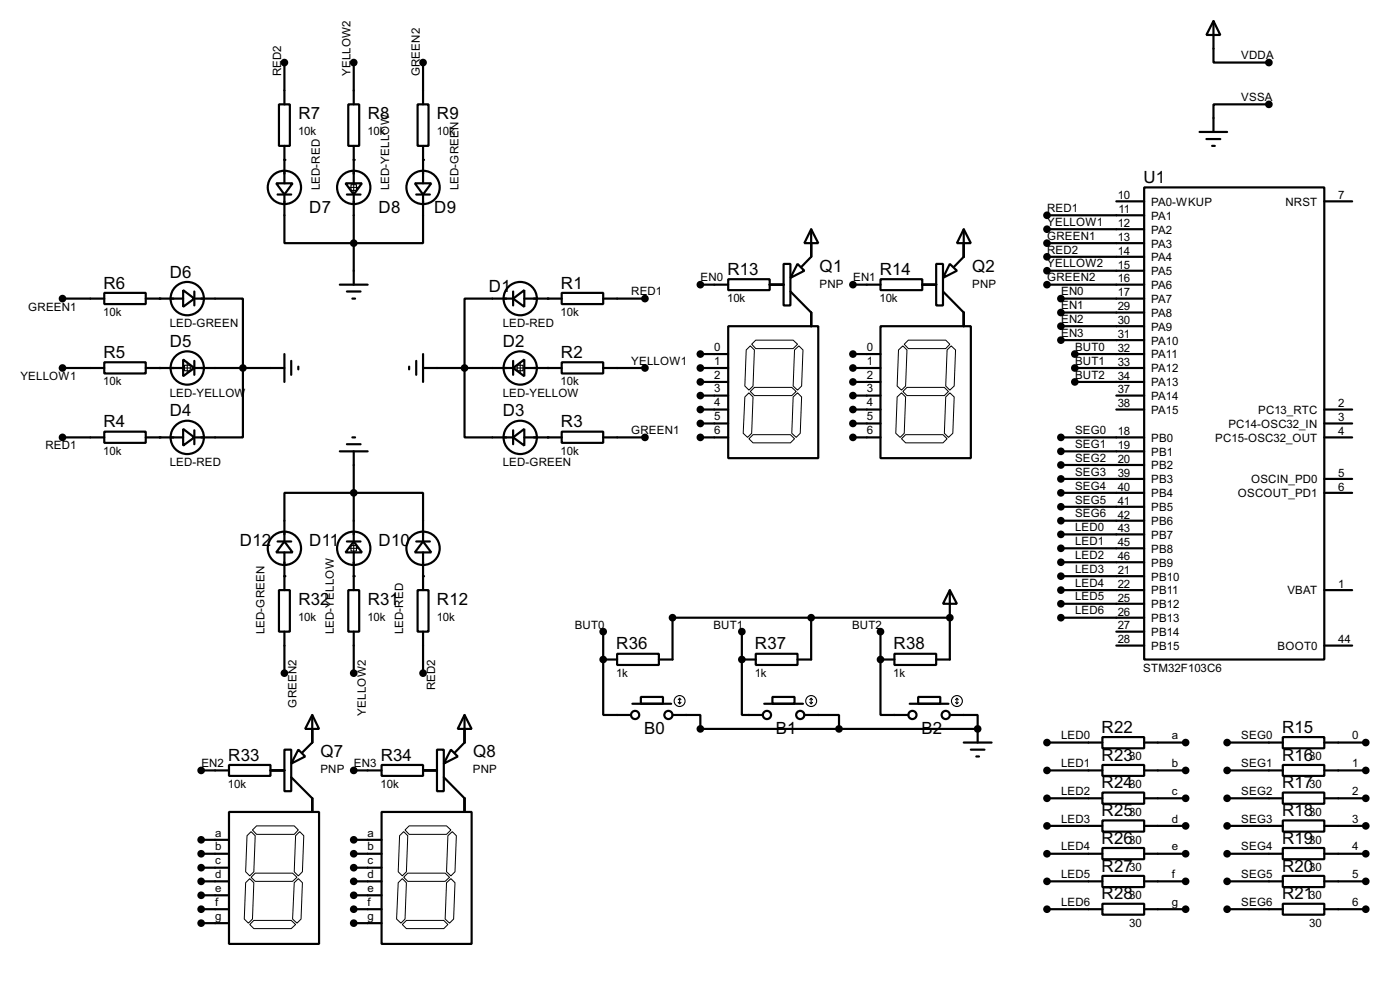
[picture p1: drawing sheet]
<svg xmlns="http://www.w3.org/2000/svg" width="256mm" height="180mm" viewBox="0 0 256 180" stroke-linecap="round" stroke-linejoin="round" font-family="sans-serif">
<g fill="none" stroke="#000" stroke-width=".4">
<path d="M51.1 19.1h2v7.6h-2zM52.1 11.5v7.6M63.8 19.1h2v7.6h-2zM64.8 11.5v7.6M76.5 19.1h2v7.6h-2zM77.5 11.5v7.6M222.3 3.9l1.3 2.5h-2.6zM222.3 3.9v7.6h10.2M232.5 19.1h-10.2v5.1M50.6 33.6h3l-1.5 2zM50.9 35.6h2.5M52.1 35.6v8.9h25.4v-8.9"/>
<path d="M52.1 26.7v6.9M63.3 33.6h3l-1.5 2zM63.6 35.6h2.5M64.8 26.7v6.9M64.8 35.6v16.5M76 33.6h3l-1.5 2zM76.3 35.6h2.5M77.5 26.7v6.9M191.8 39.4h17.8M204.5 36.9h5.1M209.6 34.3h33v86.4h-33zM219.8 24.2h5"/>
<path d="M221 25.5h2.6M222.1 26.7h.5M242.6 36.9h5.1M11.5 54.7h7.6M19.1 53.6h7.6v2.1h-7.6zM26.7 54.7h6.9M33.6 53.1l2 1.6-2 1.5zM35.6 54.7h8.9v25.4h-8.9M35.6 53.4v2.5M62.3 52.1h5.1M63.6 53.4h2.5M64.6 54.7h.5"/>
<path d="M94 54.7l2.1-1.6v3.1zM94 54.7h-8.9v25.4h8.9M94 53.4v2.5M96.1 54.7h6.8M102.9 53.6h7.6v2.1h-7.6zM110.5 54.7h7.7M128.3 52.1h5.1M133.4 51.1h7.6v2h-7.6zM133.4 59.7h16.5v24.2h-16.5zM141 52.1h2.6M143.6 48.3h1.2v7.6h-1.2zM144.8 53.4l3.8 3.8v2.5"/>
<path d="M146.1 48.3l1.3 1.3-2.6 1.3zM148.6 42l1.3 2.5h-2.5zM148.6 42v5l-1.7 1.8M156.3 52.1h5M161.3 51.1h7.7v2h-7.7zM161.3 59.7h16.6v24.2h-16.6zM169 52.1h2.5M171.5 48.3h1.3v7.6h-1.3zM172.8 53.4l3.8 3.8v2.5M174 48.3l1.3 1.3-2.5 1.3zM176.6 42l1.3 2.5h-2.6zM176.6 42v5l-1.8 1.8"/>
<path d="M191.8 42h17.8M191.8 44.5h17.8M191.8 47h17.8M191.8 49.6h17.8M191.8 52.1h17.8M194.4 54.7h15.2M194.4 57.2h15.2M194.4 59.7h15.2M11.5 67.4h7.6M19.1 79h7.6v2.1h-7.6zM19.1 66.3h7.6v2.1h-7.6zM26.7 67.4h6.9"/>
<path d="M33.6 78.5l2 1.6-2 1.5zM33.6 65.8l2 1.6-2 1.5zM35.6 67.4h16.5M35.6 66.1v2.5M35.6 78.8v2.5M52.1 64.8v5.1M53.4 66.1v2.5M54.7 67.1v.5M75 67.1v.5M76.3 66.1v2.5M77.5 67.4h16.5M77.5 64.8v5.1"/>
<path d="M94 67.4l2.1-1.6v3.1zM94 66.1v2.5M94 78.8v2.5M96.1 67.4h6.8M102.9 66.3h7.6v2.1h-7.6zM102.9 79h7.6v2.1h-7.6zM110.5 67.4h7.7M128.3 67.4h5.1M128.3 64.8h5.1M128.3 69.9h5.1M128.3 72.4h5.1M128.3 75h5.1"/>
<path d="M128.3 77.5h5.1M156.3 67.4h5M156.3 64.8h5M156.3 69.9h5M156.3 72.4h5M156.3 75h5M156.3 77.5h5M194.4 62.3h15.2M196.9 67.4h12.7M196.9 64.8h12.7M196.9 69.9h12.7M204.5 72.4h5.1"/>
<path d="M204.5 75h5.1M242.6 75h5.1M242.6 77.5h5.1M11.5 80.1h7.6M26.7 80.1h6.9M50.9 99.1h2.5M52.1 99.1l1.5 2h-3zM52.1 99.1v-8.9h25.4v8.9M62.3 82.6h5.1M63.6 99.1h2.5M63.6 81.3h2.5M64.6 80.1h.5"/>
<path d="M64.8 99.1l1.5 2h-3zM64.8 82.6v16.5M76.3 99.1h2.5M77.5 99.1l1.5 2h-3zM94 80.1l2.1-1.6v3.1zM96.1 80.1h6.8M110.5 80.1h7.7M128.3 80.1h5.1M156.3 80.1h5M194.4 80.1h15.2M194.4 82.6h15.2M194.4 85.1h15.2"/>
<path d="M194.4 87.7h15.2M194.4 90.2h15.2M194.4 92.8h15.2M194.4 95.3h15.2M194.4 97.8h15.2M242.6 80.1h5.1M242.6 87.7h5.1M242.6 90.2h5.1M51.1 108h2v7.6h-2zM52.1 101.1v6.9M52.1 115.6v7.6M63.8 108h2v7.6h-2z"/>
<path d="M64.8 101.1v6.9M64.8 115.6v7.6M76.5 108h2v7.6h-2zM77.5 101.1v6.9M77.5 115.6v7.6M110.5 115.6v5.1M113.1 119.7h7.6v2h-7.6zM135.9 115.6v5.1M138.5 119.7h7.6v2h-7.6zM148.6 113.1v7.6h-2.5M161.3 115.6v5.1M163.9 119.7h7.6v2h-7.6z"/>
<path d="M174 108l1.3 2.5h-2.5zM174 113.1h-50.8v7.6h-2.5M174 108v12.7h-2.5M194.4 100.4h15.2M194.4 102.9h15.2M194.4 105.5h15.2M194.4 108h15.2M194.4 110.5h15.2M194.4 113.1h15.2M204.5 118.2h5.1M204.5 115.6h5.1M242.6 108h5.1"/>
<path d="M242.6 118.2h5.1M52.1 137.2h1.3v7.6h-1.3zM54.7 137.2l1.2 1.3-2.5 1.3zM57.2 130.9l1.3 2.5h-2.6zM57.2 130.9v5l-1.8 1.8M80.1 137.2h1.2v7.6h-1.2zM82.6 137.2l1.3 1.3-2.6 1.3zM85.1 130.9l1.3 2.5h-2.5zM85.1 130.9v5l-1.7 1.8M110.5 120.7v10.2h5.1M110.5 120.7h2.6M115.9 128.8h7.1"/>
<path d="M117.4 127.6h4.1v1.2h-4.1zM123.2 130.9h5.1v2.5h50.8M135.9 120.7v10.2h3.9M135.9 120.7h2.6M140 128.8h7.1M141.5 127.6h4.1v1.2h-4.1zM147.4 130.9h6.3v2.5M161.3 120.7v10.2h5.1M161.3 120.7h2.6M166.7 128.8h7.1M168.2 127.6h4.1v1.2h-4.1zM174 130.9h5.1v2.5"/>
<path d="M176.6 135.9h5.1M177.9 137.2h2.5M178.9 138.5h.5M179.1 133.4v2.5M191.8 135.9h10.2M202 134.9h7.6v2.1h-7.6zM209.6 135.9h7.6M224.8 135.9h10.2M235 134.9h7.6v2.1h-7.6zM242.6 135.9h7.6M36.9 141h5.1M36.9 156.3h5.1"/>
<path d="M36.9 153.7h5.1M36.9 158.8h5.1M42 140h7.6v2h-7.6zM42 148.6h16.5v24.2h-16.5zM49.6 141h2.5M53.4 142.3l3.8 3.8v2.5M64.8 141h5.1M64.8 156.3h5.1M64.8 153.7h5.1M64.8 158.8h5.1M69.9 140h7.6v2h-7.6zM69.9 148.6h16.5v24.2h-16.5z"/>
<path d="M77.5 141h2.6M81.3 142.3l3.8 3.8v2.5M191.8 141h10.2M191.8 146.1h10.2M191.8 151.2h10.2M191.8 156.3h10.2M202 140h7.6v2h-7.6zM202 145.1h7.6v2h-7.6zM202 150.2h7.6v2h-7.6zM202 155.2h7.6v2.1h-7.6zM209.6 141h7.6M209.6 146.1h7.6"/>
<path d="M209.6 151.2h7.6M209.6 156.3h7.6M224.8 141h10.2M224.8 146.1h10.2M224.8 151.2h10.2M224.8 156.3h10.2M235 140h7.6v2h-7.6zM235 145.1h7.6v2h-7.6zM235 150.2h7.6v2h-7.6zM235 155.2h7.6v2.1h-7.6zM242.6 141h7.6M242.6 146.1h7.6"/>
<path d="M242.6 151.2h7.6M242.6 156.3h7.6M36.9 161.3h5.1M36.9 166.4h5.1M36.9 163.9h5.1M36.9 169h5.1M64.8 161.3h5.1M64.8 166.4h5.1M64.8 163.9h5.1M64.8 169h5.1M191.8 161.3h10.2M191.8 166.4h10.2"/>
<path d="M202 160.3h7.6v2.1h-7.6zM202 165.4h7.6v2h-7.6zM209.6 161.3h7.6M209.6 166.4h7.6M224.8 161.3h10.2M224.8 166.4h10.2M235 160.3h7.6v2.1h-7.6zM235 165.4h7.6v2h-7.6zM242.6 161.3h7.6M242.6 166.4h7.6"/>
<circle cx="52.1" cy="34.3" r="3.1"/>
<circle cx="64.8" cy="34.3" r="3.1"/>
<circle cx="77.5" cy="34.3" r="3.1"/>
<circle cx="34.3" cy="54.7" r="3.1"/>
<circle cx="95.3" cy="54.7" r="3.1"/>
<circle cx="34.3" cy="67.4" r="3.1"/>
<circle cx="95.3" cy="67.4" r="3.1"/>
<circle cx="34.3" cy="80.1" r="3.1"/>
<circle cx="95.3" cy="80.1" r="3.1"/>
<circle cx="52.1" cy="100.4" r="3.1"/>
<circle cx="64.8" cy="100.4" r="3.1"/>
<circle cx="77.5" cy="100.4" r="3.1"/>
<circle cx="116.3" cy="130.9" r=".75"/>
<circle cx="122.4" cy="130.9" r=".75"/>
<circle cx="140.5" cy="130.9" r=".75"/>
<circle cx="146.6" cy="130.9" r=".75"/>
<circle cx="167.1" cy="130.9" r=".75"/>
<circle cx="173.2" cy="130.9" r=".75"/>
</g>
<g fill="#000">
<circle cx="52.1" cy="29.3" r=".2"/>
<circle cx="64.8" cy="29.3" r=".2"/>
<circle cx="77.5" cy="29.3" r=".2"/>
<circle cx="29.3" cy="54.7" r=".2"/>
<circle cx="100.4" cy="54.7" r=".2"/>
<circle cx="29.3" cy="67.4" r=".2"/>
<circle cx="100.4" cy="67.4" r=".2"/>
<circle cx="29.3" cy="80.1" r=".2"/>
<circle cx="100.4" cy="80.1" r=".2"/>
<circle cx="52.1" cy="105.5" r=".2"/>
<circle cx="64.8" cy="105.5" r=".2"/>
<circle cx="77.5" cy="105.5" r=".2"/>
<circle cx="174" cy="113.1" r=".2"/>
<circle cx="110.5" cy="120.7" r=".2"/>
<circle cx="135.9" cy="120.7" r=".2"/>
<circle cx="161.3" cy="120.7" r=".2"/>
<circle cx="179.1" cy="133.4" r=".2"/>
</g>
<g fill="#000" stroke="#000" stroke-width=".4">
<circle cx="52.1" cy="11.5" r=".5"/>
<circle cx="64.8" cy="11.5" r=".5"/>
<circle cx="77.5" cy="11.5" r=".5"/>
<circle cx="232.4" cy="19.1" r=".5"/>
<circle cx="232.4" cy="11.5" r=".5"/>
<circle cx="191.8" cy="39.4" r=".5"/>
<circle cx="11.4" cy="54.7" r=".5"/>
<circle cx="64.8" cy="44.5" r=".5"/>
<circle cx="118.1" cy="54.7" r=".5"/>
<circle cx="128.3" cy="52.1" r=".5"/>
<circle cx="156.2" cy="52.1" r=".5"/>
<circle cx="191.8" cy="42" r=".5"/>
<circle cx="191.8" cy="44.5" r=".5"/>
<circle cx="191.8" cy="47" r=".5"/>
<circle cx="191.8" cy="49.6" r=".5"/>
<circle cx="191.8" cy="52.1" r=".5"/>
<circle cx="194.3" cy="54.7" r=".5"/>
<circle cx="194.3" cy="59.7" r=".5"/>
<circle cx="194.3" cy="57.2" r=".5"/>
<circle cx="11.4" cy="67.4" r=".5"/>
<circle cx="44.5" cy="67.4" r=".5"/>
<circle cx="85.1" cy="67.4" r=".5"/>
<circle cx="118.1" cy="67.4" r=".5"/>
<circle cx="128.3" cy="67.4" r=".5"/>
<circle cx="128.3" cy="77.5" r=".5"/>
<circle cx="128.3" cy="69.9" r=".5"/>
<circle cx="128.3" cy="75" r=".5"/>
<circle cx="128.3" cy="64.8" r=".5"/>
<circle cx="128.3" cy="72.4" r=".5"/>
<circle cx="156.2" cy="67.4" r=".5"/>
<circle cx="156.2" cy="77.5" r=".5"/>
<circle cx="156.2" cy="69.9" r=".5"/>
<circle cx="156.2" cy="75" r=".5"/>
<circle cx="156.2" cy="72.4" r=".5"/>
<circle cx="156.2" cy="64.8" r=".5"/>
<circle cx="194.3" cy="62.3" r=".5"/>
<circle cx="196.9" cy="64.8" r=".5"/>
<circle cx="196.9" cy="69.9" r=".5"/>
<circle cx="196.9" cy="67.4" r=".5"/>
<circle cx="11.4" cy="80.1" r=".5"/>
<circle cx="64.8" cy="90.2" r=".5"/>
<circle cx="118.1" cy="80.1" r=".5"/>
<circle cx="128.3" cy="80.1" r=".5"/>
<circle cx="156.2" cy="80.1" r=".5"/>
<circle cx="194.3" cy="85.1" r=".5"/>
<circle cx="194.3" cy="90.2" r=".5"/>
<circle cx="194.3" cy="80.1" r=".5"/>
<circle cx="194.3" cy="82.6" r=".5"/>
<circle cx="194.3" cy="95.3" r=".5"/>
<circle cx="194.3" cy="97.8" r=".5"/>
<circle cx="194.3" cy="92.8" r=".5"/>
<circle cx="194.3" cy="87.7" r=".5"/>
<circle cx="110.5" cy="115.6" r=".5"/>
<circle cx="123.2" cy="113.1" r=".5"/>
<circle cx="135.9" cy="115.6" r=".5"/>
<circle cx="148.6" cy="113.1" r=".5"/>
<circle cx="161.3" cy="115.6" r=".5"/>
<circle cx="174" cy="113.1" r=".5"/>
<circle cx="194.3" cy="108" r=".5"/>
<circle cx="194.3" cy="105.5" r=".5"/>
<circle cx="194.3" cy="110.5" r=".5"/>
<circle cx="194.3" cy="102.9" r=".5"/>
<circle cx="194.3" cy="113.1" r=".5"/>
<circle cx="194.3" cy="100.4" r=".5"/>
<circle cx="52.1" cy="123.2" r=".5"/>
<circle cx="64.8" cy="123.2" r=".5"/>
<circle cx="77.5" cy="123.2" r=".5"/>
<circle cx="110.5" cy="120.7" r=".5"/>
<circle cx="128.3" cy="133.4" r=".5"/>
<circle cx="135.9" cy="120.7" r=".5"/>
<circle cx="153.7" cy="133.4" r=".5"/>
<circle cx="161.3" cy="120.7" r=".5"/>
<circle cx="179.1" cy="133.4" r=".5"/>
<circle cx="191.8" cy="135.9" r=".5"/>
<circle cx="217.2" cy="135.9" r=".5"/>
<circle cx="224.8" cy="135.9" r=".5"/>
<circle cx="250.2" cy="135.9" r=".5"/>
<circle cx="36.8" cy="153.7" r=".5"/>
<circle cx="36.8" cy="158.8" r=".5"/>
<circle cx="36.8" cy="141" r=".5"/>
<circle cx="36.8" cy="156.3" r=".5"/>
<circle cx="64.8" cy="153.7" r=".5"/>
<circle cx="64.8" cy="158.8" r=".5"/>
<circle cx="64.8" cy="141" r=".5"/>
<circle cx="64.8" cy="156.3" r=".5"/>
<circle cx="191.8" cy="146.1" r=".5"/>
<circle cx="191.8" cy="141" r=".5"/>
<circle cx="191.8" cy="151.2" r=".5"/>
<circle cx="191.8" cy="156.3" r=".5"/>
<circle cx="217.2" cy="151.2" r=".5"/>
<circle cx="217.2" cy="156.3" r=".5"/>
<circle cx="217.2" cy="141" r=".5"/>
<circle cx="217.2" cy="146.1" r=".5"/>
<circle cx="224.8" cy="156.3" r=".5"/>
<circle cx="224.8" cy="151.2" r=".5"/>
<circle cx="224.8" cy="146.1" r=".5"/>
<circle cx="224.8" cy="141" r=".5"/>
<circle cx="250.2" cy="141" r=".5"/>
<circle cx="250.2" cy="151.2" r=".5"/>
<circle cx="250.2" cy="156.3" r=".5"/>
<circle cx="250.2" cy="146.1" r=".5"/>
<circle cx="36.8" cy="161.3" r=".5"/>
<circle cx="36.8" cy="169" r=".5"/>
<circle cx="36.8" cy="163.9" r=".5"/>
<circle cx="36.8" cy="166.4" r=".5"/>
<circle cx="64.8" cy="163.9" r=".5"/>
<circle cx="64.8" cy="166.4" r=".5"/>
<circle cx="64.8" cy="161.3" r=".5"/>
<circle cx="64.8" cy="169" r=".5"/>
<circle cx="191.8" cy="161.3" r=".5"/>
<circle cx="191.8" cy="166.4" r=".5"/>
<circle cx="217.2" cy="161.3" r=".5"/>
<circle cx="217.2" cy="166.4" r=".5"/>
<circle cx="224.8" cy="161.3" r=".5"/>
<circle cx="224.8" cy="166.4" r=".5"/>
<circle cx="250.2" cy="166.4" r=".5"/>
<circle cx="250.2" cy="161.3" r=".5"/>
</g>
<g fill="none" stroke="#000" stroke-width=".2">
<path d="M63.8 34.3h2M64.3 33.8h1v1.1h-1zM64.8 33.3v2.1M33.3 67.4h2.1M33.8 66.9h1.1v1h-1.1zM34.3 66.3v2.1M94.3 67.4h2M94.8 66.9h1v1h-1zM95.3 66.3v2.1M64.3 99.9h1v1h-1zM64.8 99.4v2M63.8 100.4h2"/>
<path d="M124.3 128.6l.2 .2M124.5 127.8v1M124.5 127.8l-.2 .3M124.5 127.8l.3 .3M124.8 128.6l-.3 .2M148.4 128.6l.2 .2M148.6 127.8v1M148.6 127.8l-.2 .3M148.6 127.8l.3 .3M148.9 128.6l-.3 .2M175.1 128.6l.2 .2M175.3 127.8v1"/>
<path d="M175.3 127.8l-.2 .3M175.3 127.8l.3 .3M175.6 128.6l-.3 .2"/>
<circle cx="124.5" cy="128.3" r="1"/>
<circle cx="148.6" cy="128.3" r="1"/>
<circle cx="175.3" cy="128.3" r="1"/>
</g>
<g fill="none" stroke="#000" stroke-width=".18">
<path d="M136.5 72.7l.7-.8 .8 .8-.3 6.6-.7 .8-.8-.8zM136.7 64.1l.8-.8 .7 .8-.2 6.6-.8 .7-.7-.7zM137.5 71.7l.7-.8h6.9l.8 .8-.8 .7h-6.9zM138.5 62.3h6.8l.8 .7-.8 .8h-6.8l-.8-.8zM145.3 72.7l.8-.8 .8 .8-.3 6.6-.7 .8-.8-.8zM145.6 64.1l.8-.8 .7 .8-.2 6.6-.8 .7-.8-.7zM164.4 72.7l.8-.8 .7 .8-.2 6.6-.8 .8-.8-.8zM164.6 64.1l.8-.8 .8 .8-.3 6.6-.7 .7-.8-.7zM166.2 70.9h6.8l.8 .8-.8 .7h-6.8l-.8-.7zM166.4 62.3h6.9l.7 .7-.7 .8h-6.9l-.7-.8zM173.5 64.1l.8-.8 .8 .8-.3 6.6-.8 .7-.7-.7zM174 71.9l.8 .8-.2 6.6-.8 .8-.8-.8 .3-6.6z"/>
<path d="M137.2 80.3l.8-.7h6.8l.8 .7-.8 .8h-6.8zM165.2 80.3l.7-.7h6.9l.7 .7-.7 .8h-6.9zM45.3 153l.7-.8 .8 .8-.3 6.6-.7 .7-.8-.7zM46.3 151.9l.7-.7h6.9l.8 .7-.8 .8h-6.9zM54.2 153l.7-.8 .8 .8-.3 6.6-.7 .7-.8-.7zM73.2 153l.8-.8 .7 .8-.2 6.6-.8 .7-.7-.7zM74.2 151.9l.8-.7h6.8l.8 .7-.8 .8h-6.8zM74.7 159.8h6.9l.8 .8-.8 .7h-6.9l-.7-.7zM82.1 153l.8-.8 .7 .8-.2 6.6-.8 .7-.8-.7zM45 161.6l.8-.8 .7 .8-.2 6.6-.8 .8-.7-.8zM46 160.6l.8-.8h6.8l.8 .8-.8 .7h-6.8zM46.5 168.5h6.9l.8 .7-.8 .8h-6.9l-.7-.8z"/>
<path d="M53.9 161.6l.8-.8 .7 .8-.2 6.6-.8 .8-.8-.8zM73 161.6l.7-.8 .8 .8-.3 6.6-.7 .8-.8-.8zM73.7 169.2l.8-.7h6.8l.8 .7-.8 .8h-6.8zM81.8 161.6l.8-.8 .8 .8-.3 6.6-.7 .8-.8-.8z"/>
</g>
<g font-size="3.5">
<text x="54.7" y="21.8">R7</text>
<text x="67.4" y="21.8">R8</text>
<text x="80.1" y="21.8">R9</text>
<text x="209.5" y="33.5">U1</text>
<text x="56.7" y="39.1">D7</text>
<text x="69.4" y="39.1">D8</text>
<text x="79.6" y="39.1">D9</text>
<text x="19" y="52.8">R6</text>
<text x="31.1" y="50.8">D6</text>
<text x="89.6" y="53.3">D1</text>
<text x="102.8" y="52.8">R1</text>
<text x="133.3" y="50.3">R13</text>
<text x="150.2" y="49.7">Q1</text>
<text x="161.2" y="50.3">R14</text>
<text x="178.1" y="49.7">Q2</text>
<text x="19" y="65.5">R5</text>
<text x="31.1" y="63.5">D5</text>
<text x="92.1" y="63.5">D2</text>
<text x="102.8" y="65.5">R2</text>
<text x="31.1" y="76.2">D4</text>
<text x="92.1" y="76.2">D3</text>
<text x="19" y="78.2">R4</text>
<text x="102.8" y="78.2">R3</text>
<text x="44" y="100">D12</text>
<text x="56.7" y="100">D11</text>
<text x="69.4" y="100">D10</text>
<text x="54.7" y="110.7">R32</text>
<text x="67.4" y="110.7">R31</text>
<text x="80.1" y="110.7">R12</text>
<text x="112.9" y="118.9">R36</text>
<text x="138.3" y="118.9">R37</text>
<text x="163.7" y="118.9">R38</text>
<text x="118" y="134.4">B0</text>
<text x="142.1" y="134.4">B1</text>
<text x="168.8" y="134.4">B2</text>
<text x="201.8" y="134.1">R22</text>
<text x="234.9" y="134.1">R15</text>
<text x="41.8" y="139.2">R33</text>
<text x="58.7" y="138.6">Q7</text>
<text x="69.8" y="139.2">R34</text>
<text x="86.7" y="138.6">Q8</text>
<text x="201.8" y="139.2">R23</text>
<text x="234.9" y="139.2">R16</text>
<text x="201.8" y="144.3">R24</text>
<text x="201.8" y="149.4">R25</text>
<text x="234.9" y="144.3">R17</text>
<text x="234.9" y="149.4">R18</text>
<text x="201.8" y="154.4">R26</text>
<text x="234.9" y="154.4">R19</text>
<text x="201.8" y="159.5">R27</text>
<text x="234.9" y="159.5">R20</text>
<text x="201.8" y="164.6">R28</text>
<text x="234.9" y="164.6">R21</text>
</g>
<g font-size="2.4">
<text x="227.4" y="10.9">VDDA</text>
<text x="51.5" y="14" transform="rotate(-90 51.5 14)">RED2</text>
<text x="64.2" y="14" transform="rotate(-90 64.2 14)">YELLOW2</text>
<text x="76.9" y="14" transform="rotate(-90 76.9 14)">GREEN2</text>
<text x="227.4" y="18.5">VSSA</text>
<text x="54.6" y="24.7">10k</text>
<text x="67.3" y="24.7">10k</text>
<text x="80" y="24.7">10k</text>
<text x="58.6" y="34.9" transform="rotate(-90 58.6 34.9)">LED-RED</text>
<text x="71.3" y="34.9" transform="rotate(-90 71.3 34.9)">LED-YELLOW</text>
<text x="84" y="34.9" transform="rotate(-90 84 34.9)">LED-GREEN</text>
<text x="191.8" y="38.8">RED1</text>
<text x="191.8" y="41.3">YELLOW1</text>
<text x="204.8" y="36.5">10</text>
<text x="204.8" y="41.6">12</text>
<text x="204.9" y="39">11</text>
<text x="210.9" y="37.7">PA0-WKUP</text>
<text x="210.9" y="40.2">PA1</text>
<text x="235.5" y="37.7">NRST</text>
<text x="245.2" y="36.5">7</text>
<text x="191.8" y="43.9">GREEN1</text>
<text x="191.8" y="46.4">RED2</text>
<text x="204.8" y="44.1">13</text>
<text x="204.8" y="46.6">14</text>
<text x="210.9" y="42.7">PA2</text>
<text x="210.9" y="45.3">PA3</text>
<text x="210.9" y="47.8">PA4</text>
<text x="128.3" y="51.5">EN0</text>
<text x="150.1" y="52.6">PNP</text>
<text x="156.3" y="51.5">EN1</text>
<text x="178.1" y="52.6">PNP</text>
<text x="191.8" y="49">YELLOW2</text>
<text x="191.8" y="51.5">GREEN2</text>
<text x="204.8" y="49.2">15</text>
<text x="204.8" y="51.7">16</text>
<text x="210.9" y="50.4">PA5</text>
<text x="210.9" y="52.9">PA6</text>
<text x="5.2" y="56.8">GREEN1</text>
<text x="18.9" y="57.9">10k</text>
<text x="31.1" y="59.9">LED-GREEN</text>
<text x="92.1" y="59.9">LED-RED</text>
<text x="102.7" y="57.9">10k</text>
<text x="115.6" y="54">RED1</text>
<text x="133.2" y="55.3">10k</text>
<text x="161.1" y="55.3">10k</text>
<text x="194.4" y="54">EN0</text>
<text x="194.4" y="56.6">EN1</text>
<text x="194.4" y="59.1">EN2</text>
<text x="204.8" y="54.3">17</text>
<text x="204.8" y="56.8">29</text>
<text x="204.8" y="59.3">30</text>
<text x="210.9" y="55.4">PA7</text>
<text x="210.9" y="58">PA8</text>
<text x="130.9" y="64.2">0</text>
<text x="158.8" y="64.2">0</text>
<text x="194.4" y="61.7">EN3</text>
<text x="196.9" y="64.2">BUT0</text>
<text x="204.8" y="61.9">31</text>
<text x="204.8" y="64.4">32</text>
<text x="210.9" y="60.5">PA9</text>
<text x="210.9" y="63.1">PA10</text>
<text x="210.9" y="65.6">PA11</text>
<text x="3.7" y="69.5">YELLOW1</text>
<text x="18.9" y="70.6">10k</text>
<text x="102.7" y="70.6">10k</text>
<text x="115.6" y="66.7">YELLOW1</text>
<text x="130.9" y="66.7">1</text>
<text x="130.9" y="69.3">2</text>
<text x="130.9" y="71.8">3</text>
<text x="158.8" y="66.7">1</text>
<text x="158.8" y="69.3">2</text>
<text x="158.8" y="71.8">3</text>
<text x="196.9" y="66.7">BUT1</text>
<text x="196.9" y="69.3">BUT2</text>
<text x="204.8" y="67">33</text>
<text x="204.8" y="69.5">34</text>
<text x="204.8" y="72">37</text>
<text x="210.9" y="68.1">PA12</text>
<text x="210.9" y="70.7">PA13</text>
<text x="31.1" y="72.6">LED-YELLOW</text>
<text x="92.1" y="72.6">LED-YELLOW</text>
<text x="130.9" y="74.4">4</text>
<text x="130.9" y="76.9">5</text>
<text x="158.8" y="74.4">4</text>
<text x="158.8" y="76.9">5</text>
<text x="204.8" y="74.6">38</text>
<text x="210.9" y="73.2">PA14</text>
<text x="210.9" y="75.8">PA15</text>
<text x="230.5" y="75.8">PC13_RTC</text>
<text x="245.2" y="74.6">2</text>
<text x="245.2" y="77.1">3</text>
<text x="8.3" y="82.2">RED1</text>
<text x="18.9" y="83.3">10k</text>
<text x="102.7" y="83.3">10k</text>
<text x="115.6" y="79.5">GREEN1</text>
<text x="130.9" y="79.5">6</text>
<text x="158.8" y="79.5">6</text>
<text x="196.9" y="79.5">SEG0</text>
<text x="196.9" y="82">SEG1</text>
<text x="204.8" y="79.7">18</text>
<text x="204.8" y="82.2">19</text>
<text x="210.9" y="80.8">PB0</text>
<text x="210.9" y="83.4">PB1</text>
<text x="222.6" y="80.8">PC15-OSC32_OUT</text>
<text x="225" y="78.3">PC14-OSC32_IN</text>
<text x="245.2" y="79.7">4</text>
<text x="31.1" y="85.3">LED-RED</text>
<text x="92.1" y="85.3">LED-GREEN</text>
<text x="196.9" y="84.5">SEG2</text>
<text x="196.9" y="87.1">SEG3</text>
<text x="196.9" y="89.6">SEG4</text>
<text x="204.8" y="84.7">20</text>
<text x="204.8" y="87.3">39</text>
<text x="204.8" y="89.8">40</text>
<text x="210.9" y="85.9">PB2</text>
<text x="210.9" y="88.5">PB3</text>
<text x="229.2" y="88.5">OSCIN_PD0</text>
<text x="245.2" y="87.3">5</text>
<text x="245.2" y="89.8">6</text>
<text x="196.9" y="92.2">SEG5</text>
<text x="196.9" y="94.7">SEG6</text>
<text x="204.8" y="92.4">41</text>
<text x="204.8" y="94.9">42</text>
<text x="210.9" y="91">PB4</text>
<text x="210.9" y="93.6">PB5</text>
<text x="226.8" y="91">OSCOUT_PD1</text>
<text x="196.9" y="97.2">LED0</text>
<text x="196.9" y="99.8">LED1</text>
<text x="204.8" y="100">45</text>
<text x="204.8" y="97.4">43</text>
<text x="210.9" y="101.2">PB8</text>
<text x="210.9" y="96.1">PB6</text>
<text x="210.9" y="98.6">PB7</text>
<text x="196.9" y="102.3">LED2</text>
<text x="196.9" y="104.9">LED3</text>
<text x="196.9" y="107.4">LED4</text>
<text x="204.8" y="102.5">46</text>
<text x="204.8" y="105.1">21</text>
<text x="204.8" y="107.6">22</text>
<text x="210.9" y="103.7">PB9</text>
<text x="210.9" y="106.3">PB10</text>
<text x="245.2" y="107.6">1</text>
<text x="54.6" y="113.6">10k</text>
<text x="67.3" y="113.6">10k</text>
<text x="80" y="113.6">10k</text>
<text x="196.9" y="109.9">LED5</text>
<text x="196.9" y="112.5">LED6</text>
<text x="204.8" y="110.1">25</text>
<text x="204.8" y="112.7">26</text>
<text x="210.9" y="108.8">PB11</text>
<text x="210.9" y="111.3">PB12</text>
<text x="210.9" y="113.9">PB13</text>
<text x="235.8" y="108.8">VBAT</text>
<text x="48.5" y="116.1" transform="rotate(-90 48.5 116.1)">LED-GREEN</text>
<text x="61.2" y="116.1" transform="rotate(-90 61.2 116.1)">LED-YELLOW</text>
<text x="73.9" y="116.1" transform="rotate(-90 73.9 116.1)">LED-RED</text>
<text x="105.3" y="115.2">BUT0</text>
<text x="130.7" y="115.2">BUT1</text>
<text x="156.1" y="115.2">BUT2</text>
<text x="204.8" y="115.2">27</text>
<text x="204.8" y="117.8">28</text>
<text x="210.9" y="116.4">PB14</text>
<text x="210.9" y="119">PB15</text>
<text x="234" y="119">BOOT0</text>
<text x="245.2" y="117.8">44</text>
<text x="112.9" y="123.9">1k</text>
<text x="138.3" y="123.9">1k</text>
<text x="163.7" y="123.9">1k</text>
<text x="209.4" y="122.9">STM32F103C6</text>
<text x="54.3" y="129.5" transform="rotate(-90 54.3 129.5)">GREEN2</text>
<text x="67" y="131" transform="rotate(-90 67 131)">YELLOW2</text>
<text x="79.7" y="126.4" transform="rotate(-90 79.7 126.4)">RED2</text>
<text x="194.4" y="135.3">LED0</text>
<text x="214.7" y="135.3">a</text>
<text x="227.4" y="135.3">SEG0</text>
<text x="247.7" y="135.3">0</text>
<text x="36.9" y="140.4">EN2</text>
<text x="58.7" y="141.6">PNP</text>
<text x="64.8" y="140.4">EN3</text>
<text x="86.6" y="141.6">PNP</text>
<text x="194.4" y="140.4">LED1</text>
<text x="206.9" y="139.2">30</text>
<text x="214.7" y="140.4">b</text>
<text x="227.4" y="140.4">SEG1</text>
<text x="239.9" y="139.2">30</text>
<text x="247.7" y="140.4">1</text>
<text x="41.8" y="144.2">10k</text>
<text x="69.7" y="144.2">10k</text>
<text x="194.4" y="145.5">LED2</text>
<text x="206.9" y="144.2">30</text>
<text x="206.9" y="149.3">30</text>
<text x="214.7" y="145.5">c</text>
<text x="227.4" y="145.5">SEG2</text>
<text x="239.9" y="144.2">30</text>
<text x="239.9" y="149.3">30</text>
<text x="247.7" y="145.5">2</text>
<text x="39.4" y="153.1">a</text>
<text x="39.4" y="155.7">b</text>
<text x="67.4" y="153.1">a</text>
<text x="67.4" y="155.7">b</text>
<text x="194.4" y="150.6">LED3</text>
<text x="194.4" y="155.7">LED4</text>
<text x="206.9" y="154.4">30</text>
<text x="214.7" y="150.6">d</text>
<text x="214.7" y="155.7">e</text>
<text x="227.4" y="150.6">SEG3</text>
<text x="227.4" y="155.7">SEG4</text>
<text x="239.9" y="154.4">30</text>
<text x="247.7" y="150.6">3</text>
<text x="247.7" y="155.7">4</text>
<text x="39.4" y="158.2">c</text>
<text x="39.4" y="160.7">d</text>
<text x="67.4" y="158.2">c</text>
<text x="67.4" y="160.7">d</text>
<text x="194.4" y="160.7">LED5</text>
<text x="206.9" y="159.5">30</text>
<text x="214.7" y="160.7">f</text>
<text x="227.4" y="160.7">SEG5</text>
<text x="239.9" y="159.5">30</text>
<text x="247.7" y="160.7">5</text>
<text x="39.4" y="163.3">e</text>
<text x="39.4" y="165.8">f</text>
<text x="67.4" y="163.3">e</text>
<text x="67.4" y="165.8">f</text>
<text x="194.4" y="165.8">LED6</text>
<text x="206.9" y="164.6">30</text>
<text x="214.7" y="165.8">g</text>
<text x="227.4" y="165.8">SEG6</text>
<text x="239.9" y="164.6">30</text>
<text x="247.7" y="165.8">6</text>
<text x="39.4" y="168.4">g</text>
<text x="67.4" y="168.4">g</text>
<text x="206.9" y="169.6">30</text>
<text x="239.9" y="169.6">30</text>
</g>
</svg>
